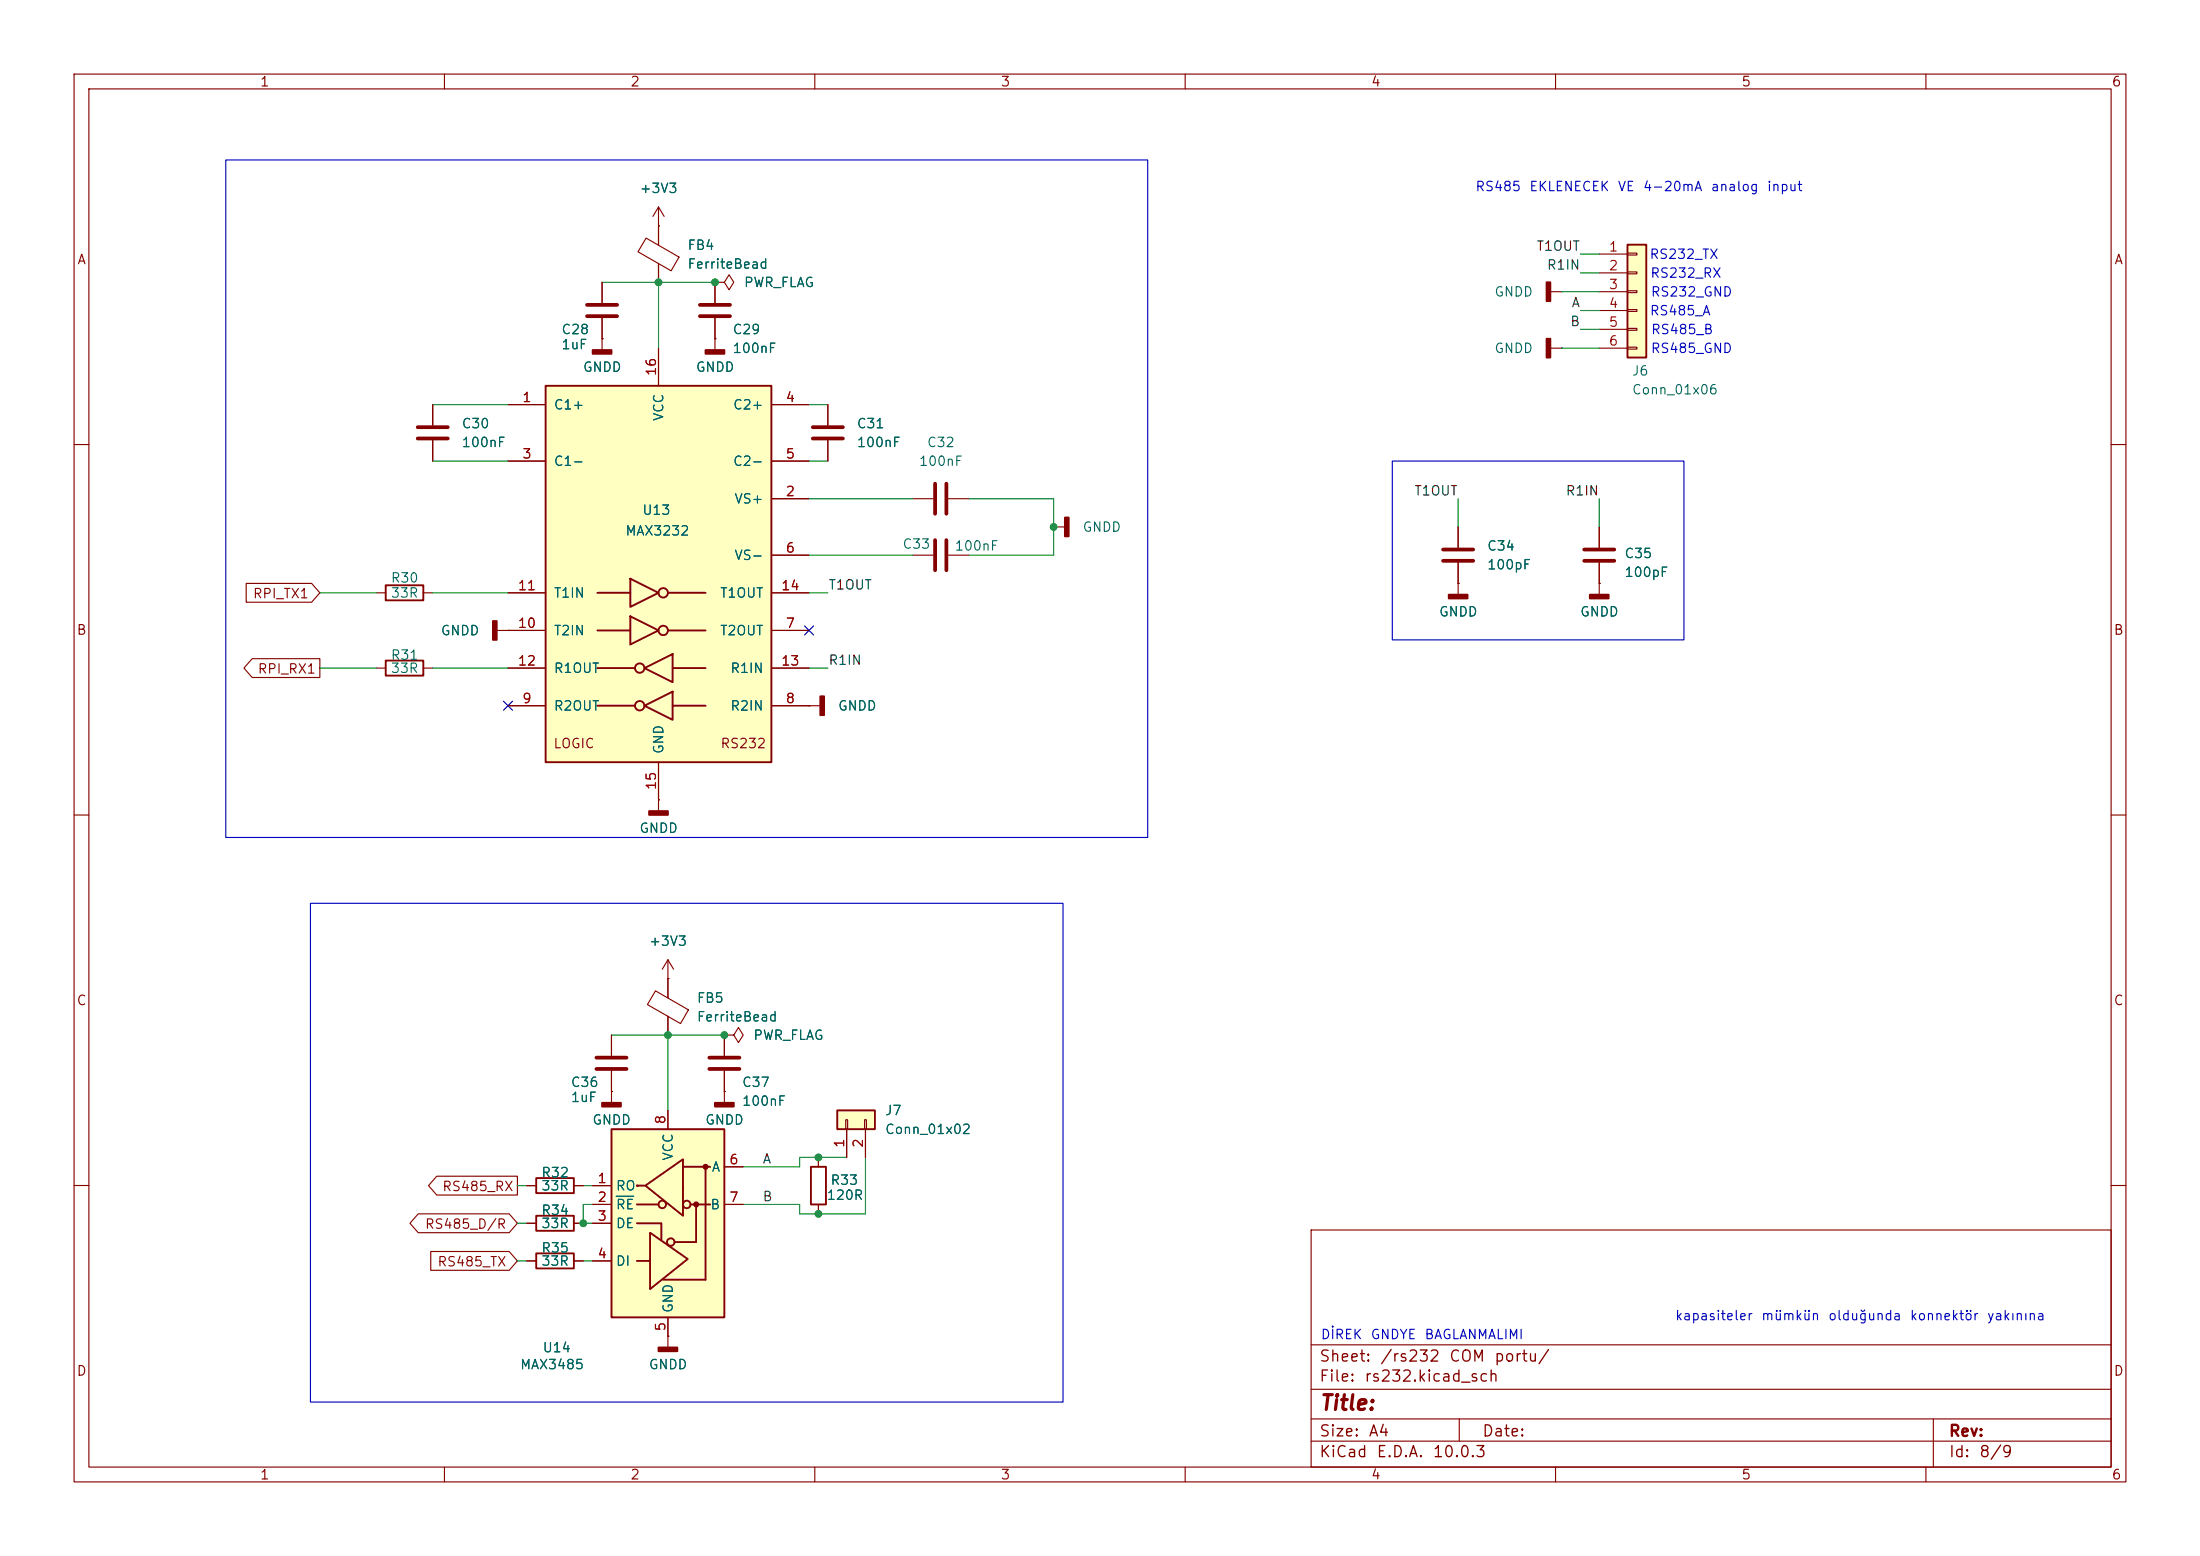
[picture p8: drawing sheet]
<svg xmlns="http://www.w3.org/2000/svg" width="297mm" height="210mm" viewBox="0 0 297 210" stroke-linecap="round" stroke-linejoin="round" font-family="sans-serif">
<g fill="none" stroke="#840000" stroke-width=".15">
<path d="M10 10h277v190h-277zM12 12h273v186h-273zM60 10v2M110 10v2M160 10v2M210 10v2M260 10v2M209.3 47h1.5M210.8 47h.1M10 60h2M123.2 74.9h2.8M123.2 67.3h2.8"/>
<path d="M128 74.9h2.8M128 67.3h2.8M196.8 78.7h.1M196.8 71.1v2.8M196.8 75.9v4.4M215.9 71.1v2.8M215.9 75.9v2.8M285 60h2M109.2 95.3h.1M109.2 95.3h1.5M10 110h2M88.9 108h.1"/>
<path d="M88.9 108v1.5M285 110h2M97.8 139.7h1.3l.6-1 .6 1-.6 1-.6-1M97.8 139.7h.1M110.5 156.2v1.3M10 160h2M110.5 162.6v1.2M177 166h108v32h-108zM285 160h2M60 198v2M110 198v2M160 198v2"/>
<path d="M177 194.5h108M177 191.5h108M177 187.5h108M177 181.5h108M197 191.5v3M210 198v2M260 198v2M261 191.5v6.5"/>
</g>
<g fill="#840000" stroke="#840000" stroke-width=".25">
<path d="M208.8 45.7h.5v2.6h-.5z"/>
<path d="M195.6 80.3h2.5v.5h-2.5z"/>
<path d="M87.6 109.5h2.6v.5h-2.6z"/>
<path d="M110.7 94h.6v2.5h-.6z"/>
</g>
<path d="M126.2 65.3v4M126.2 72.9v4.1M127.8 65.3v4M127.8 72.9v4.1M194.8 74.2h4.1M194.8 75.7h4.1M213.9 74.2h4M213.9 75.7h4" fill="none" stroke="#840000" stroke-width=".51"/>
<path d="M109.5 157.5h2v5.1h-2z" fill="none" stroke="#840000" stroke-width=".25"/>
<path d="M73.7 52.1h30.4v50.8h-30.4z" fill="#ffffc2"/>
<g fill="none" stroke="#840000" stroke-width=".25">
<path d="M73.7 52.1h30.4v50.8h-30.4zM85.1 78.1l3.8 1.9-3.8 1.9zM80.6 80h4.5M80.6 85.1h4.5M80.6 90.2h5.1M80.6 95.3h5.1M85.1 83.2l3.8 1.9-3.8 1.9zM87 90.2l3.8-1.9v3.8zM87 95.3l3.8-2v3.9zM90.2 80h5M90.2 85.1h5M90.8 90.2h4.4"/>
<path d="M90.8 95.3h4.4M72.4 159h5.1v2h-5.1zM72.4 164.1h5.1v2h-5.1zM72.4 169.2h5.1v2h-5.1z"/>
<circle cx="86.4" cy="95.2" r=".63"/>
<circle cx="86.4" cy="90.2" r=".63"/>
<circle cx="89.5" cy="80" r=".63"/>
<circle cx="89.5" cy="85.1" r=".63"/>
</g>
<g fill="none" stroke="#840000" stroke-width=".15">
<path d="M96.5 38.1h1.3l.6-1 .7 1-.7 1-.6-1M96.5 38.1h.1M209.3 39.4h1.5M210.8 39.4h.1M68.6 54.6h5.1M88.9 47v5.1M104.1 54.6h5.1M111.8 54.6v2.8M111.8 59.4v2.8M68.6 62.2h5.1M104.1 67.3h5.1M104.1 62.2h5.1"/>
<path d="M104.1 74.9h5.1M68.6 85.1h5.1M68.6 95.3h5.1M68.6 80h5.1M68.6 90.2h5.1M104.1 85.1h5.1M104.1 95.3h5.1M104.1 80h5.1M104.1 90.2h5.1M88.9 102.9v5.1M82.5 139.7v2.8M97.8 139.7v2.8"/>
<path d="M82.5 147.3h.1M82.5 144.5v4.3M97.8 144.5v2.8M71.1 160h1.3M71.1 165.1h1.3M71.1 170.2h1.3M77.5 160h1.2M77.5 165.1h1.2M77.5 170.2h1.2"/>
</g>
<path d="M109.7 57.7h4.1M109.7 59.2h4.1M80.5 144.3h4.1M80.5 142.7h4.1M95.8 144.3h4M95.8 142.7h4" fill="none" stroke="#840000" stroke-width=".51"/>
<g fill="#840000" stroke="#840000" stroke-width=".25">
<path d="M208.8 38.1h.5v2.5h-.5z"/>
<path d="M81.3 148.8h2.5v.6h-2.5z"/>
</g>
<path d="M219.7 33h2.5v15.3h-2.5z" fill="#ffffc2"/>
<path d="M219.7 33h2.5v15.3h-2.5z" fill="none" stroke="#840000" stroke-width=".25"/>
<g fill="none" stroke="#840000" stroke-width=".15">
<path d="M96.5 38.1v2.8M215.9 34.3h3.8M215.9 36.8h3.8M215.9 39.4h3.8M219.7 34.2h1.3v.2h-1.3zM219.7 36.7h1.3v.3h-1.3zM219.7 39.2h1.3v.3h-1.3zM58.4 54.6v2.8M58.4 59.4v2.8M96.5 45.7h.1M96.5 42.9v4.3M215.9 41.9h3.8"/>
<path d="M215.9 44.5h3.8M215.9 47h3.8M219.7 41.8h1.3v.2h-1.3zM219.7 44.3h1.3v.3h-1.3zM219.7 46.9h1.3v.2h-1.3zM97.8 147.3h.1M97.8 147.3v1.5"/>
</g>
<g fill="#840000" stroke="#840000" stroke-width=".25">
<path d="M95.2 47.2h2.6v.6h-2.6z"/>
<path d="M96.5 148.8h2.6v.6h-2.6z"/>
</g>
<path d="M56.4 57.7h4.1M56.4 59.2h4.1M94.5 41.1h4.1M94.5 42.7h4.1" fill="none" stroke="#840000" stroke-width=".51"/>
<path d="M82.5 152.4h15.3v25.4h-15.3z" fill="#ffffc2"/>
<g fill="none" stroke="#840000" stroke-width=".25">
<path d="M82.5 152.4h15.3v25.4h-15.3zM92.2 157.5h3.7M95.2 157.5v15.2h-5.7M86 165.1h3.3v2.3M86 162.6h2.9M86 170.2h1.6M86.1 160h-.1h1M87.1 160l5.1-3.5v7.6zM87.8 166.4l5 3.5-5 4.1zM93.2 162.6h2.7M94 162.6v5h-2.9"/>
<circle cx="89.4" cy="162.6" r=".51"/>
<circle cx="90.6" cy="167.6" r=".51"/>
<circle cx="92.7" cy="162.6" r=".51"/>
</g>
<g fill="#840000" stroke="#840000" stroke-width=".25">
<path d="M88.9 181.9h2.5v.5h-2.5z"/>
<path d="M80 47.2h2.5v.6h-2.5z"/>
<circle cx="94" cy="162.6" r=".28"/>
<circle cx="95.2" cy="157.5" r=".28"/>
</g>
<g fill="none" stroke="#840000" stroke-width=".15">
<path d="M88.9 30.5h.1M88.9 27.9l-.8 1.3M88.9 27.9l.8 1.3M88.9 27.9v2.6M81.3 45.7h.1M81.3 45.7v1.5M90.2 149.9v2.5M97.8 157.5h2.5M80 160h2.5M80 162.6h2.5M80 165.1h2.5M80 170.2h2.5"/>
<path d="M90.2 177.8v4.1M97.8 162.6h2.5M90.2 180.3h.1"/>
</g>
<path d="M83.2 161.5h2.4" fill="none" stroke="#006464" stroke-width=".15"/>
<path d="M113 149.9h5.1v2.5h-5.1z" fill="#ffffc2"/>
<path d="M52.1 79h5v2h-5zM52.1 89.2h5v2h-5zM113 149.9h5.1v2.5h-5.1z" fill="none" stroke="#840000" stroke-width=".25"/>
<g fill="none" stroke="#840000" stroke-width=".15">
<path d="M81.3 38.1v2.8M87.2 32.1l4.5 2.6-1.1 1.9-4.5-2.6zM88.9 30.5h.1M88.9 30.5v2.6M88.9 35.6v2.5M96.5 38.1h.1M96.5 38.1v2.8M58.4 54.6v2.8M58.4 59.4v2.8M68.6 54.6h5.1M81.3 45.7h.1M81.3 42.9v2.8"/>
<path d="M88.9 47v5.1M96.5 45.7h.1M96.5 42.9v2.8M104.1 54.6h5.1M111.8 54.6v2.8M111.8 59.4v2.8M33.2 78.7h8.9l1.1 1.3-1.1 1.3h-8.9zM68.6 62.2h5.1M104.1 67.3h5.1M104.1 62.2h5.1M104.1 74.9h5.1M142.2 71.1h.1"/>
<path d="M142.2 71.1h1.6M196.8 78.7h.1M196.8 71.1v2.8M196.8 75.9v2.8M215.9 78.7h.1M215.9 71.1v2.8M215.9 75.9v4.4M34 88.9h9.2v2.5h-9.2l-1.1-1.2zM50.8 80h1.3M50.8 90.2h1.3M57.1 80h1.3M57.1 90.2h1.3"/>
<path d="M67.1 85.1h6.6M68.6 85.1h.1M68.6 80h5.1M68.6 90.2h5.1M68.6 95.3h5.1M104.1 85.1h5.1M104.1 80h5.1M104.1 90.2h5.1M104.1 95.3h5.1M109.2 95.3h.1M88.9 108h.1M88.9 102.9v5.1"/>
<path d="M82.5 139.7v2.8M88.5 133.7l4.4 2.6-1 1.9-4.5-2.6zM90.2 132.1h.1M90.2 129.5l-.8 1.3M90.2 129.5l.7 1.3M90.2 129.5v5.2M90.2 137.2v2.5M97.8 139.7h.1M97.8 139.7v2.8M59 158.7h10.8v2.6h-10.8l-1.2-1.3zM82.5 147.3h.1M82.5 144.5v2.8"/>
<path d="M90.2 149.9v2.5M97.8 147.3h.1M97.8 157.5h2.5M97.8 144.5v2.8M110.5 156.2v1.3M114.2 151.1h.2v1.3h-.2zM114.3 152.4v3.8M116.7 151.1h.3v1.3h-.3zM116.8 152.4v3.8M56.5 163.8h12.2l1.1 1.3-1.1 1.3h-12.2l-1.2-1.3zM58.2 168.9h10.5l1.1 1.3-1.1 1.3h-10.5zM71.1 165.1h1.3"/>
<path d="M71.1 170.2h1.3M71.1 160h1.3M77.5 165.1h1.2M77.5 170.2h1.2M77.5 160h1.2M80 165.1h2.5M80 170.2h2.5M80 160h2.5M80 162.6h2.5M90.2 177.8v2.5M97.8 162.6h2.5M110.5 162.6v1.2"/>
<path d="M90.2 180.3h.1"/>
</g>
<g fill="#840000" stroke="#840000" stroke-width=".25">
<path d="M214.6 80.3h2.6v.5h-2.6z"/>
<path d="M143.8 69.9h.5v2.5h-.5z"/>
<path d="M66.5 83.8h.6v2.6h-.6z"/>
</g>
<path d="M79.2 42.7h4.1M79.2 41.1h4.1" fill="none" stroke="#840000" stroke-width=".51"/>
<g fill="none" stroke="#009600" stroke-width=".15">
<path d="M81.3 38.1h15.2M88.9 38.1v8.9M210.8 39.4h5.1M213.4 36.8h2.5M213.4 34.3h2.5M58.4 54.6h10.2M109.2 54.6h2.6M210.8 47h5.1M213.4 41.9h2.5M213.4 44.5h2.5M58.4 62.2h10.2M109.2 62.2h2.6"/>
<path d="M109.2 67.3h14M109.2 74.9h14M130.8 67.3h11.4v7.6h-11.4M196.8 67.3v3.8M215.9 67.3v3.8M43.2 80h7.6M43.2 90.2h7.6M58.4 80h10.2M58.4 90.2h10.2M109.2 80h2.6M109.2 90.2h2.6M82.5 139.7h15.3"/>
<path d="M90.2 139.7v10.2M114.3 156.2h-6.4v1.3h-7.6M116.8 156.2v7.6h-8.9v-1.2h-7.6M69.8 165.1h1.3M69.8 170.2h1.3M69.8 160h1.3M78.7 170.2h1.3M78.7 160h1.3M80 162.6h-1.3v2.5h1.3"/>
</g>
<path d="M68 94.6l1.2 1.3M69.2 94.6l-1.2 1.3M108.6 84.5l1.2 1.2M109.8 84.5l-1.2 1.2" fill="none" stroke="#000084" stroke-width=".15"/>
<path d="M30.5 21.6h124.4v91.4h-124.4zM188 62.2h39.3v24.2h-39.3zM41.9 121.9h101.6v67.3h-101.6z" fill="none" stroke="#0000c2" stroke-width=".15"/>
<path d="M83.2 161.5h2.4" fill="none" stroke="#006464" stroke-width=".15"/>
<g fill="#009600" stroke="#009600" stroke-width=".14">
<circle cx="96.5" cy="38.1" r=".46"/>
<circle cx="142.2" cy="71.1" r=".46"/>
<circle cx="90.2" cy="139.7" r=".46"/>
<circle cx="78.7" cy="165.1" r=".46"/>
<circle cx="110.5" cy="163.8" r=".46"/>
<circle cx="110.5" cy="156.2" r=".46"/>
<circle cx="88.9" cy="38.1" r=".46"/>
<circle cx="97.8" cy="139.7" r=".46"/>
</g>
<text font-size="2" fill="#840000" x="178" y="190.8">Title:</text>
<g font-size="1.5" fill="#840000">
<text x="178" y="184.2">Sheet:</text>
<text x="186.2" y="184.2">/rs232</text>
<text x="195.5" y="184.2">COM</text>
<text x="201.6" y="184.2">portu/</text>
<text x="178" y="186.9">File:</text>
<text x="184.1" y="186.9">rs232.kicad_sch</text>
<text x="178" y="197.1">KiCad</text>
<text x="178" y="194.3">Size:</text>
<text x="184.7" y="194.3">A4</text>
<text x="185.7" y="197.1">E.D.A.</text>
<text x="193.3" y="197.1">10.0.3</text>
<text x="200" y="194.3">Date:</text>
<text x="263" y="194.3">Rev:</text>
<text x="263" y="197.1">Id:</text>
<text x="267.1" y="197.1">8/9</text>
</g>
<g font-size="1.3" fill="#840000">
<text x="35" y="12">1</text>
<text x="85" y="12">2</text>
<text x="135" y="12">3</text>
<text x="185" y="12">4</text>
<text x="235" y="12">5</text>
<text x="285" y="12">6</text>
<text x="10.3" y="36">A</text>
<text x="285.3" y="36">A</text>
<text x="34" y="81.1">RPI_TX1</text>
<text x="10.3" y="86">B</text>
<text x="285.3" y="86">B</text>
<text x="34.7" y="91.2">RPI_RX1</text>
<text x="74.6" y="101.3">LOGIC</text>
<text x="97.2" y="101.3">RS232</text>
<text x="10.3" y="136">C</text>
<text x="285.3" y="136">C</text>
<text x="59.6" y="161.1">RS485_RX</text>
<text x="57.3" y="166.2">RS485_D/R</text>
<text x="59" y="171.2">RS485_TX</text>
<text x="10.3" y="186">D</text>
<text x="285.3" y="186">D</text>
<text x="35" y="200">1</text>
<text x="85" y="200">2</text>
<text x="135" y="200">3</text>
<text x="185" y="200">4</text>
<text x="235" y="200">5</text>
<text x="285" y="200">6</text>
</g>
<g font-size="1.3" fill="#006464">
<text x="86.3" y="26.4">+3V3</text>
<text x="92.7" y="34">FB4</text>
<text x="92.7" y="36.6">FerriteBead</text>
<text x="100.3" y="39.1">PWR_FLAG</text>
<text x="201.7" y="40.3">GNDD</text>
<text x="75.7" y="47.5">1uF</text>
<text x="75.7" y="45.4">C28</text>
<text x="98.8" y="48">100nF</text>
<text x="98.8" y="45.4">C29</text>
<text x="201.7" y="48">GNDD</text>
<text x="78.6" y="50.5">GNDD</text>
<text x="93.8" y="50.5">GNDD</text>
<text x="220.2" y="51">J6</text>
<text x="220.2" y="53.5">Conn_01x06</text>
<text x="62.2" y="58.1">C30</text>
<text x="74.7" y="55.6">C1+</text>
<text x="89.9" y="56.9" transform="rotate(-90 89.9 56.9)">VCC</text>
<text x="98.9" y="55.6">C2+</text>
<text x="115.6" y="58.1">C31</text>
<text x="62.2" y="60.7">100nF</text>
<text x="74.7" y="63.2">C1-</text>
<text x="98.9" y="63.2">C2-</text>
<text x="115.6" y="60.7">100nF</text>
<text x="124" y="63.2">100nF</text>
<text x="125.1" y="60.7">C32</text>
<text x="86.6" y="69.8">U13</text>
<text x="99.1" y="68.3">VS+</text>
<text x="84.3" y="72.6">MAX3232</text>
<text x="99.1" y="75.9">VS-</text>
<text x="121.8" y="74.4">C33</text>
<text x="128.8" y="74.6">100nF</text>
<text x="146.1" y="72.1">GNDD</text>
<text x="200.7" y="77.2">100pF</text>
<text x="200.7" y="74.6">C34</text>
<text x="219.2" y="75.6">C35</text>
<text x="52.7" y="78.9">R30</text>
<text x="52.7" y="81">33R</text>
<text x="74.7" y="81">T1IN</text>
<text x="97.1" y="81">T1OUT</text>
<text x="194.2" y="83.5">GNDD</text>
<text x="213.2" y="83.5">GNDD</text>
<text x="219.2" y="78.2">100pF</text>
<text x="52.7" y="89.4">R31</text>
<text x="59.4" y="86.1">GNDD</text>
<text x="74.7" y="86.1">T2IN</text>
<text x="97.1" y="86.1">T2OUT</text>
<text x="52.7" y="91.1">33R</text>
<text x="74.7" y="91.1">R1OUT</text>
<text x="98.5" y="91.1">R1IN</text>
<text x="74.7" y="96.2">R2OUT</text>
<text x="89.9" y="101.9" transform="rotate(-90 89.9 101.9)">GND</text>
<text x="98.5" y="96.2">R2IN</text>
<text x="113" y="96.2">GNDD</text>
<text x="86.2" y="112.7">GNDD</text>
<text x="87.5" y="128">+3V3</text>
<text x="94" y="135.6">FB5</text>
<text x="94" y="138.2">FerriteBead</text>
<text x="101.6" y="140.7">PWR_FLAG</text>
<text x="77" y="149.1">1uF</text>
<text x="77" y="147">C36</text>
<text x="100.1" y="149.6">100nF</text>
<text x="100.1" y="147">C37</text>
<text x="79.9" y="152.1">GNDD</text>
<text x="95.1" y="152.1">GNDD</text>
<text x="119.4" y="150.8">J7</text>
<text x="119.4" y="153.4">Conn_01x02</text>
<text x="73" y="159.2">R32</text>
<text x="73" y="161">33R</text>
<text x="83.1" y="161">RO</text>
<text x="91.1" y="156.7" transform="rotate(-90 91.1 156.7)">VCC</text>
<text x="96" y="158.5">A</text>
<text x="112" y="160.2">R33</text>
<text x="73" y="164.3">R34</text>
<text x="73" y="166.1">33R</text>
<text x="83.1" y="163.5">RE</text>
<text x="83.1" y="166.1">DE</text>
<text x="95.8" y="163.5">B</text>
<text x="111.5" y="162.3">120R</text>
<text x="73" y="169.4">R35</text>
<text x="73" y="171.2">33R</text>
<text x="83.1" y="171.2">DI</text>
<text x="91.1" y="177.3" transform="rotate(-90 91.1 177.3)">GND</text>
<text x="70.1" y="185.1">MAX3485</text>
<text x="73.2" y="182.8">U14</text>
<text x="87.5" y="185.1">GNDD</text>
</g>
<g font-size="1.3" fill="#0000c2">
<text x="199.1" y="26.1">RS485</text>
<text x="206.4" y="26.1">EKLENECEK</text>
<text x="218.3" y="26.1">VE</text>
<text x="221.7" y="26.1">4-20mA</text>
<text x="230.9" y="26.1">analog</text>
<text x="238.4" y="26.1">input</text>
<text x="222.6" y="35.3">RS232_TX</text>
<text x="222.7" y="37.8">RS232_RX</text>
<text x="222.8" y="40.3">RS232_GND</text>
<text x="222.6" y="42.9">RS485_A</text>
<text x="222.8" y="48">RS485_GND</text>
<text x="222.8" y="45.4">RS485_B</text>
<text x="226" y="178.5">kapasiteler</text>
<text x="237.7" y="178.5">mümkün</text>
<text x="246.7" y="178.5">olduğunda</text>
<text x="257.7" y="178.5">konnektör</text>
<text x="268.2" y="178.5">yakınına</text>
<text x="178.2" y="181.1">DİREK</text>
<text x="184.9" y="181.1">GNDYE</text>
<text x="192.2" y="181.1">BAGLANMALIMI</text>
</g>
<g font-size="1.3" fill="#0f0f0f">
<text x="207.4" y="34.2">T1OUT</text>
<text x="208.7" y="36.7">R1IN</text>
<text x="212.1" y="41.8">A</text>
<text x="211.9" y="44.3">B</text>
<text x="190.8" y="67.2">T1OUT</text>
<text x="211.3" y="67.2">R1IN</text>
<text x="111.8" y="79.9">T1OUT</text>
<text x="111.8" y="90">R1IN</text>
<text x="102.9" y="157.4">A</text>
<text x="102.9" y="162.4">B</text>
</g>
<g font-size="1.3" fill="#a90000">
<text x="217.1" y="34.3">1</text>
<text x="217.1" y="36.8">2</text>
<text x="217.1" y="39.3">3</text>
<text x="217.1" y="41.9">4</text>
<text x="217.1" y="44.4">5</text>
<text x="217.1" y="47">6</text>
<text x="88.9" y="50.8" transform="rotate(-90 88.9 50.8)">16</text>
<text x="70.4" y="54.6">1</text>
<text x="106" y="54.6">4</text>
<text x="70.4" y="62.2">3</text>
<text x="106" y="62.2">5</text>
<text x="106" y="67.3">2</text>
<text x="106" y="74.9">6</text>
<text x="69.8" y="80">11</text>
<text x="105.4" y="80">14</text>
<text x="69.8" y="85.1">10</text>
<text x="106" y="85.1">7</text>
<text x="69.8" y="90.1">12</text>
<text x="70.4" y="95.2">9</text>
<text x="105.4" y="90.1">13</text>
<text x="106" y="95.2">8</text>
<text x="88.9" y="106.7" transform="rotate(-90 88.9 106.7)">15</text>
<text x="90.1" y="151.8" transform="rotate(-90 90.1 151.8)">8</text>
<text x="114.3" y="155" transform="rotate(-90 114.3 155)">1</text>
<text x="116.8" y="155" transform="rotate(-90 116.8 155)">2</text>
<text x="80.6" y="160">1</text>
<text x="98.4" y="157.5">6</text>
<text x="80.6" y="162.5">2</text>
<text x="80.6" y="165.1">3</text>
<text x="98.4" y="162.5">7</text>
<text x="80.6" y="170.2">4</text>
<text x="90.1" y="179.8" transform="rotate(-90 90.1 179.8)">5</text>
</g>
</svg>
